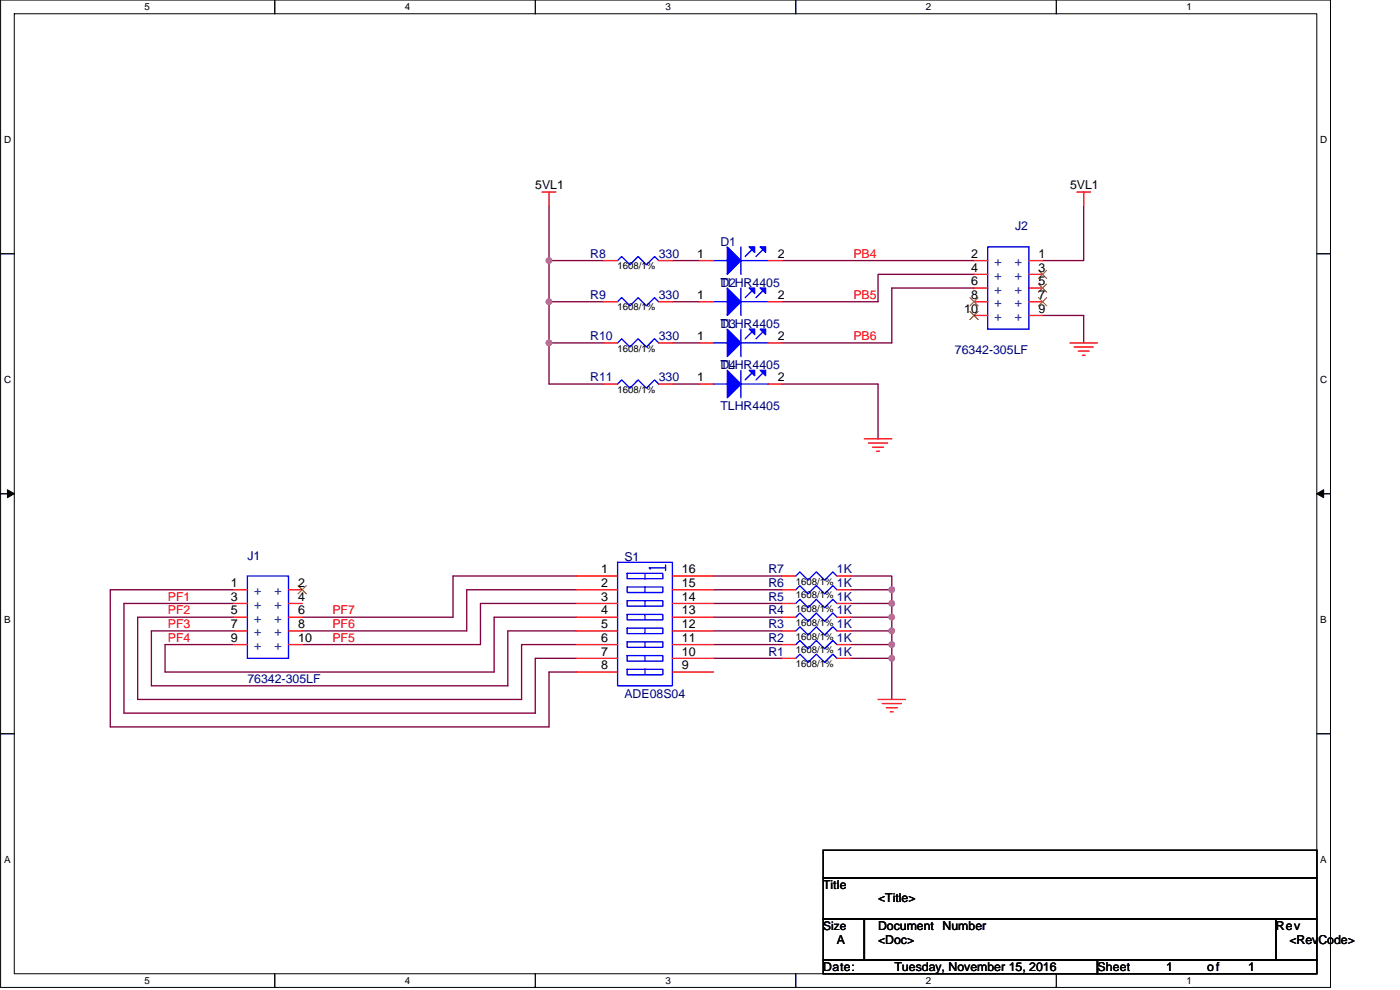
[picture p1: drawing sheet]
<svg xmlns="http://www.w3.org/2000/svg" width="420mm" height="297mm" viewBox="0 0 420 297" stroke-linecap="round" stroke-linejoin="round" font-family="sans-serif">
<path d="M.2 0h399.1v296.3h-399.1zM4.3 4.1h390.9v288.1h-390.9z" fill="none" stroke="#000" stroke-width=".3"/>
<g fill="#fff">
<path d="M43.4 .4h1.6v3.3h-1.6z"/>
<path d="M43.4 292.6h1.6v3.3h-1.6z"/>
</g>
<path d="M82.5 0v4.1M82.5 292.2v4.1" fill="none" stroke="#000" stroke-width=".4"/>
<g fill="#fff">
<path d="M121.5 .4h1.7v3.3h-1.7z"/>
<path d="M121.5 292.6h1.7v3.3h-1.7z"/>
</g>
<path d="M160.6 0v4.1M160.6 292.2v4.1" fill="none" stroke="#000" stroke-width=".4"/>
<g fill="#fff">
<path d="M199.7 .4h1.7v3.3h-1.7z"/>
<path d="M199.7 292.6h1.7v3.3h-1.7z"/>
</g>
<path d="M238.8 0v4.1M238.8 292.2v4.1" fill="none" stroke="#000" stroke-width=".4"/>
<g fill="#fff">
<path d="M277.9 .4h1.6v3.3h-1.6z"/>
<path d="M277.9 292.6h1.6v3.3h-1.6z"/>
</g>
<path d="M317 0v4.1M317 292.2v4.1" fill="none" stroke="#000" stroke-width=".4"/>
<g fill="#fff">
<path d="M356.1 .4h1.6v3.3h-1.6z"/>
<path d="M356.1 292.6h1.6v3.3h-1.6z"/>
<path d="M1.2 40.1h2.2v3.3h-2.2z"/>
<path d="M396.2 40.1h2.2v3.3h-2.2z"/>
<path d="M1.2 112.1h2.2v3.3h-2.2z"/>
<path d="M396.2 112.1h2.2v3.3h-2.2z"/>
</g>
<path d="M.2 76.1h4.1M395.2 76.1h4.1" fill="none" stroke="#000" stroke-width=".4"/>
<g fill="#fff">
<path d="M1.2 184.1h2v3.4h-2z"/>
<path d="M396.2 184.1h2v3.4h-2z"/>
</g>
<path d="M.2 148.1h4.1M395.2 148.1h4.1" fill="none" stroke="#000" stroke-width=".4"/>
<path d="M2.2 146.9l2.1 1.2-2.1 1.2zM395.2 148.1l2-1.2v2.4z" fill="#000" stroke="#000" stroke-width=".3"/>
<g fill="#fff">
<path d="M1.2 256.2h2v3.3h-2z"/>
<path d="M396.2 256.2h2v3.3h-2z"/>
</g>
<path d="M.2 220.2h4.1M395.2 220.2h4.1M247.1 255.1h148.1v8.3h-148.1zM247.1 263.4h148.1v12.3h-148.1zM247.1 275.7h12.3v12.4h-12.3zM259.4 275.7h123.5v12.4h-123.5zM382.9 275.7h12.3v12.4h-12.3zM247.1 288.1h82.3v4.1h-82.3zM329.4 288.1h65.8v4.1h-65.8z" fill="none" stroke="#000" stroke-width=".4"/>
<g fill="none" stroke="#800040" stroke-width=".4">
<path d="M164.8 61.7v16.5h16.4M164.8 78.2v12.3M201.8 78.2h8.2M234.7 78.2h57.6M325.2 61.7v16.5h-12.3M164.8 90.5h16.4M164.8 90.5v12.4M201.8 90.5h8.2M292.3 82.3h-28.8v8.2h-28.8M292.3 86.4h-24.7v16.5h-32.9M312.9 94.7h12.3v8.2M164.8 102.9h16.4"/>
<path d="M164.8 102.9v12.3h16.4M201.8 102.9h8.2M201.8 115.2h8.2M234.7 115.2h28.8v16.5M70.1 177h-37v41.1h131.7v-16.5h8.2M173 172.8h-37v12.4h-45.3M173 177h-32.9v12.3h-49.4M214.1 172.8h20.6M214.1 177h20.6M255.3 172.8h12.3v4.2M255.3 177h12.3M267.6 177v4.1"/>
<path d="M70.1 189.3h-24.7v16.5h107v-16.5h20.6M70.1 185.2h-28.8v24.7h115.2v-16.5h16.5M70.1 181.1h-32.9v32.9h123.4v-16.5h12.4M173 181.1h-28.8v12.3h-53.5M173 185.2h-24.7v16.4h-98.8v-8.2h20.6M214.1 181.1h20.6M214.1 185.2h20.6M214.1 189.3h20.6M214.1 193.4h20.6M214.1 197.5h20.6M255.3 181.1h12.3M255.3 185.2h12.3"/>
<path d="M255.3 189.3h12.3M255.3 193.4h12.3M255.3 197.5h12.3M267.6 181.1v4.1M267.6 185.2v4.1M267.6 189.3v4.1M267.6 193.4v4.1M267.6 197.5v12.4"/>
</g>
<g fill="#f0f" stroke="#f0f" stroke-width=".4">
<circle cx="164.7" cy="78.2" r=".81"/>
<circle cx="164.8" cy="90.5" r=".8"/>
<circle cx="164.8" cy="102.9" r=".8"/>
<circle cx="267.6" cy="181" r=".81"/>
<circle cx="267.6" cy="176.9" r=".81"/>
<circle cx="267.6" cy="189.3" r=".81"/>
<circle cx="267.6" cy="185.2" r=".8"/>
<circle cx="267.6" cy="193.4" r=".8"/>
<circle cx="267.6" cy="197.5" r=".81"/>
</g>
<g fill="none" stroke="#f00" stroke-width=".4">
<path d="M162.7 57.6h4.1M164.8 57.6v4.1M323.2 57.6h4.1M325.2 57.6v4.1M181.2 78.2h4.1M197.7 78.2h4.1M210 78.2h4.1M230.6 78.2h4.1M292.3 78.2h4.1M308.8 78.2h4.1M181.2 90.5h4.1M197.7 90.5h4.1"/>
<path d="M210 90.5h4.1M230.6 90.5h4.1M292.3 82.3h4.1M292.3 86.4h4.1M292.3 90.5h4.1M292.3 94.7h4.1M308.8 82.3h4.1M308.8 86.4h4.1M308.8 90.5h4.1M308.8 94.7h4.1M181.2 115.2h4.1M181.2 102.9h4.1"/>
<path d="M197.7 115.2h4.1M197.7 102.9h4.1M210 115.2h4.1M210 102.9h4.1M230.6 115.2h4.1M230.6 102.9h4.1M321.1 102.9h8.3M322.4 104.1h5.7M323.6 105.3h3.3M324.8 106.6h.9M259.4 131.7h8.2M260.6 132.9h5.8"/>
<path d="M261.9 134.2h3.3M263.1 135.4h.8M70.1 177h4.1M86.6 177h4.1M173 172.8h12.3M173 177h12.3M201.8 172.8h12.3M201.8 177h12.3M234.7 172.8h4.1M234.7 177h4.1M251.2 172.8h4.1M251.2 177h4.1"/>
<path d="M70.1 181.1h4.1M70.1 185.2h4.1M70.1 189.3h4.1M70.1 193.4h4.1M86.6 181.1h4.1M86.6 185.2h4.1M86.6 189.3h4.1M86.6 193.4h4.1M173 181.1h12.3M173 185.2h12.3M173 189.3h12.3M173 193.4h12.3"/>
<path d="M173 197.5h12.3M201.8 181.1h12.3M201.8 185.2h12.3M201.8 189.3h12.3M201.8 193.4h12.3M201.8 197.5h12.3M234.7 189.3h4.1M234.7 193.4h4.1M234.7 197.5h4.1M234.7 181.1h4.1M234.7 185.2h4.1M251.2 189.3h4.1"/>
<path d="M251.2 193.4h4.1M251.2 197.5h4.1M251.2 181.1h4.1M251.2 185.2h4.1M173 201.6h12.3M201.8 201.6h12.3M263.5 209.9h8.2M264.8 211.1h5.7M266 212.3h3.3M267.2 213.6h.8"/>
</g>
<g fill="none" stroke="#00f" stroke-width=".4">
<path d="M185.3 78.2l1.3-1.2 2.4 2.4 2.5-2.4 2.5 2.4 2.4-2.4 1.3 1.2M214.1 78.2h4.2M222.4 74.1v8.2M222.4 78.2h8.2M225.7 74.9l-2.1 2.1M228.9 74.9l-2 2.1M296.4 74.1h12.4v24.7h-12.4zM185.3 90.5l1.3-1.2 2.4 2.5 2.5-2.5 2.5 2.5 2.4-2.5 1.3 1.2M214.1 90.5h4.2M222.4 98.8v8.2M222.4 86.4v8.3M222.4 90.5h8.2"/>
<path d="M225.7 99.6l-2.1 2M225.7 87.2l-2.1 2.1M228.9 99.6l-2 2M228.9 87.2l-2 2.1M185.3 115.2l1.3-1.2 2.4 2.5 2.5-2.5 2.5 2.5 2.4-2.5 1.3 1.2M185.3 102.9l1.3-1.3 2.4 2.5 2.5-2.5 2.5 2.5 2.4-2.5 1.3 1.3M214.1 115.2h4.2M214.1 102.9h4.2M222.4 111.1v8.2M222.4 115.2h8.2M222.4 102.9h8.2M225.7 111.9l-2.1 2.1"/>
<path d="M228.9 111.9l-2 2.1M74.2 172.8h12.4v24.7h-12.4zM185.3 168.7h16.5v37.1h-16.5zM188.2 172h10.7v1.7h-10.7zM188.2 176.1h10.7v1.7h-10.7zM193.6 172v1.7M193.6 176.1v1.7M199.7 170.4h-4.9l.4 .4M199.7 169.5v1.7M238.8 172.8l1.3-1.2 2.4 2.5 2.5-2.5 2.5 2.5 2.4-2.5 1.3 1.2M238.8 177l1.3-1.3 2.4 2.5 2.5-2.5 2.5 2.5 2.4-2.5 1.3 1.3M188.2 180.2h10.7v1.7h-10.7z"/>
<path d="M188.2 184.4h10.7v1.6h-10.7zM188.2 188.5h10.7v1.6h-10.7zM188.2 192.6h10.7v1.6h-10.7zM188.2 196.7h10.7v1.7h-10.7zM193.6 180.2v1.7M193.6 184.4v1.6M193.6 188.5v1.6M193.6 192.6v1.6M193.6 196.7v1.7M238.8 189.3l1.3-1.2 2.4 2.4 2.5-2.4 2.5 2.4 2.4-2.4 1.3 1.2M238.8 193.4l1.3-1.2 2.4 2.4 2.5-2.4 2.5 2.4 2.4-2.4 1.3 1.2M238.8 197.5l1.3-1.2 2.4 2.5 2.5-2.5 2.5 2.5 2.4-2.5 1.3 1.2"/>
<path d="M238.8 181.1l1.3-1.3 2.4 2.5 2.5-2.5 2.5 2.5 2.4-2.5 1.3 1.3M238.8 185.2l1.3-1.3 2.4 2.5 2.5-2.5 2.5 2.5 2.4-2.5 1.3 1.3M188.2 200.8h10.7v1.7h-10.7zM193.6 200.8v1.7"/>
</g>
<g fill="#00f" stroke="#00f" stroke-width=".4">
<path d="M218.3 74.1l4.1 4.1-4.1 4.1z" fill-rule="evenodd"/>
<path d="M224.8 74.1h1.7v1.6z" fill-rule="evenodd"/>
<path d="M228.1 74.1h1.7v1.6z" fill-rule="evenodd"/>
<path d="M218.3 111.1l4.1 4.1-4.1 4.1z" fill-rule="evenodd"/>
<path d="M224.8 111.1h1.7v1.7z" fill-rule="evenodd"/>
<path d="M228.1 111.1h1.7v1.7z" fill-rule="evenodd"/>
<path d="M218.3 98.8l4.1 4.1-4.1 4.1z" fill-rule="evenodd"/>
<path d="M224.8 98.8h1.7v1.6z" fill-rule="evenodd"/>
<path d="M228.1 98.8h1.7v1.6z" fill-rule="evenodd"/>
<path d="M218.3 86.4l4.1 4.1-4.1 4.2z" fill-rule="evenodd"/>
<path d="M224.8 86.4h1.7v1.7z" fill-rule="evenodd"/>
<path d="M228.1 86.4h1.7v1.7z" fill-rule="evenodd"/>
</g>
<path d="M291.1 89.3l2.5 2.5M291.1 93.4l2.5 2.5M293.5 89.3l-2.4 2.5M293.5 93.4l-2.4 2.5M311.7 81.1l2.4 2.5M311.7 85.2l2.4 2.5M311.7 89.3l2.4 2.5M314.1 81.1l-2.5 2.5M314.1 85.2l-2.5 2.5M314.1 89.3l-2.5 2.5M89.5 175.7l2.4 2.5M91.9 175.7l-2.5 2.5" fill="none" stroke="#804000" stroke-width=".3"/>
<g font-size="3.7">
<text x="160.6" y="56.8">5VL1</text>
<text x="321.1" y="56.8">5VL1</text>
<text x="209.2" y="77.3">1</text>
<text x="233.5" y="77.3">2</text>
<text x="291.5" y="77.3">2</text>
<text x="311.7" y="77.3">1</text>
<text x="291.5" y="81.5">4</text>
<text x="311.7" y="81.5">3</text>
<text x="209.2" y="89.7">1</text>
<text x="233.5" y="89.7">2</text>
<text x="291.5" y="85.6">6</text>
<text x="291.5" y="89.7">8</text>
<text x="311.7" y="85.6">5</text>
<text x="311.7" y="89.7">7</text>
<text x="289.4" y="93.8">10</text>
<text x="311.7" y="93.8">9</text>
<text x="209.2" y="102">1</text>
<text x="233.5" y="102">2</text>
<text x="209.2" y="114.4">1</text>
<text x="233.5" y="114.4">2</text>
<text x="180.4" y="172">1</text>
<text x="204.7" y="172">16</text>
<text x="69.3" y="176.1">1</text>
<text x="89.5" y="176.1">2</text>
<text x="180.4" y="176.1">2</text>
<text x="204.7" y="176.1">15</text>
<text x="69.3" y="180.2">3</text>
<text x="69.3" y="184.3">5</text>
<text x="89.5" y="180.2">4</text>
<text x="89.5" y="184.3">6</text>
<text x="180.4" y="180.2">3</text>
<text x="180.4" y="184.3">4</text>
<text x="204.7" y="180.2">14</text>
<text x="204.7" y="184.3">13</text>
<text x="69.3" y="188.4">7</text>
<text x="89.5" y="188.4">8</text>
<text x="180.4" y="188.4">5</text>
<text x="204.7" y="188.4">12</text>
<text x="69.3" y="192.6">9</text>
<text x="89.5" y="192.6">10</text>
<text x="180.4" y="192.6">6</text>
<text x="180.4" y="196.7">7</text>
<text x="204.7" y="192.6">11</text>
<text x="204.7" y="196.7">10</text>
<text x="180.4" y="200.8">8</text>
<text x="204.7" y="200.8">9</text>
<text x="247.1" y="266.7">Title</text>
<text x="263.5" y="270.8">&lt;Title&gt;</text>
<text x="263.5" y="279">Document Number</text>
<text x="382.8" y="279">Rev</text>
<text x="251.2" y="283.1">A</text>
<text x="263.5" y="283.1">&lt;Doc&gt;</text>
<text x="387" y="283.1">&lt;RevCode&gt;</text>
<text x="247.1" y="291.4">Date:</text>
<text x="268.4" y="291.4">Tuesday, November 15, 2016</text>
<text x="329.4" y="291.4">Sheet</text>
<text x="349.9" y="291.4">1</text>
<text x="362.3" y="291.4">of</text>
<text x="374.6" y="291.4">1</text>
</g>
<g font-size="3.7" fill="#000080">
<text x="304.7" y="69.2">J2</text>
<text x="177.1" y="77.4">R8</text>
<text x="197.7" y="77.4">330</text>
<text x="216.2" y="73.7">D1</text>
<text x="177.1" y="89.7">R9</text>
<text x="197.7" y="89.7">330</text>
<text x="216.2" y="86">TLHR4405</text>
<text x="216.2" y="86">D2</text>
<text x="216.2" y="98.4">D3</text>
<text x="216.2" y="98.4">TLHR4405</text>
<text x="177.1" y="102.1">R10</text>
<text x="197.7" y="102.1">330</text>
<text x="286.6" y="106.2">76342-305LF</text>
<text x="216.2" y="110.7">D4</text>
<text x="216.2" y="110.7">TLHR4405</text>
<text x="177.1" y="114.4">R11</text>
<text x="197.7" y="114.4">330</text>
<text x="216.2" y="123.1">TLHR4405</text>
<text x="74.2" y="167.9">J1</text>
<text x="187.4" y="168.3">S1</text>
<text x="230.6" y="172">R7</text>
<text x="251.2" y="172">1K</text>
<text x="230.6" y="176.1">R6</text>
<text x="251.2" y="176.1">1K</text>
<text x="230.6" y="180.3">R5</text>
<text x="230.6" y="184.4">R4</text>
<text x="251.2" y="180.3">1K</text>
<text x="251.2" y="184.4">1K</text>
<text x="230.6" y="188.5">R3</text>
<text x="251.2" y="188.5">1K</text>
<text x="230.6" y="192.6">R2</text>
<text x="230.6" y="196.7">R1</text>
<text x="251.2" y="192.6">1K</text>
<text x="251.2" y="196.7">1K</text>
<text x="74.2" y="204.9">76342-305LF</text>
<text x="187.4" y="209.5">ADE08S04</text>
</g>
<g font-size="3.7" fill="#f00">
<text x="256.1" y="77.4">PB4</text>
<text x="256.1" y="89.7">PB5</text>
<text x="256.1" y="102.1">PB6</text>
<text x="50.4" y="180.2">PF1</text>
<text x="50.4" y="184.4">PF2</text>
<text x="99.7" y="184.4">PF7</text>
<text x="50.4" y="188.5">PF3</text>
<text x="99.7" y="188.5">PF6</text>
<text x="50.4" y="192.6">PF4</text>
<text x="99.7" y="192.6">PF5</text>
</g>
<g font-size="3.7" fill="#004080">
<text x="298.5" y="79.9">+</text>
<text x="298.5" y="84">+</text>
<text x="304.6" y="79.9">+</text>
<text x="304.6" y="84">+</text>
<text x="298.5" y="88.1">+</text>
<text x="304.6" y="88.1">+</text>
<text x="298.5" y="92.2">+</text>
<text x="304.6" y="92.2">+</text>
<text x="298.5" y="96.3">+</text>
<text x="304.6" y="96.3">+</text>
<text x="76.3" y="178.6">+</text>
<text x="82.3" y="178.6">+</text>
<text x="76.3" y="182.7">+</text>
<text x="82.3" y="182.7">+</text>
<text x="76.3" y="186.9">+</text>
<text x="76.3" y="191">+</text>
<text x="82.3" y="186.9">+</text>
<text x="82.3" y="191">+</text>
<text x="76.3" y="195.1">+</text>
<text x="82.3" y="195.1">+</text>
</g>
<text font-size="3.6" x="247.1" y="278.9">Size</text>
<g font-size="3">
<text x="43.4" y="3.1">5</text>
<text x="121.5" y="3.1">4</text>
<text x="199.7" y="3.1">3</text>
<text x="277.9" y="3.1">2</text>
<text x="356.1" y="3.1">1</text>
<text x="1.2" y="42.8">D</text>
<text x="396.2" y="42.8">D</text>
<text x="1.2" y="114.8">C</text>
<text x="396.2" y="114.8">C</text>
<text x="1.2" y="186.8">B</text>
<text x="396.2" y="186.8">B</text>
<text x="1.2" y="258.8">A</text>
<text x="396.2" y="258.8">A</text>
<text x="43.4" y="295.2">5</text>
<text x="121.5" y="295.2">4</text>
<text x="199.7" y="295.2">3</text>
<text x="277.9" y="295.2">2</text>
<text x="356.1" y="295.2">1</text>
</g>
<g font-size="2.9">
<text x="185.3" y="80.8">1608/1%</text>
<text x="185.3" y="93.1">1608/1%</text>
<text x="185.3" y="105.5">1608/1%</text>
<text x="185.3" y="117.8">1608/1%</text>
<text x="238.8" y="175.4">1608/1%</text>
<text x="238.8" y="179.5">1608/1%</text>
<text x="238.8" y="183.6">1608/1%</text>
<text x="238.8" y="191.9">1608/1%</text>
<text x="238.8" y="187.8">1608/1%</text>
<text x="238.8" y="196">1608/1%</text>
<text x="238.8" y="200.1">1608/1%</text>
</g>
</svg>
